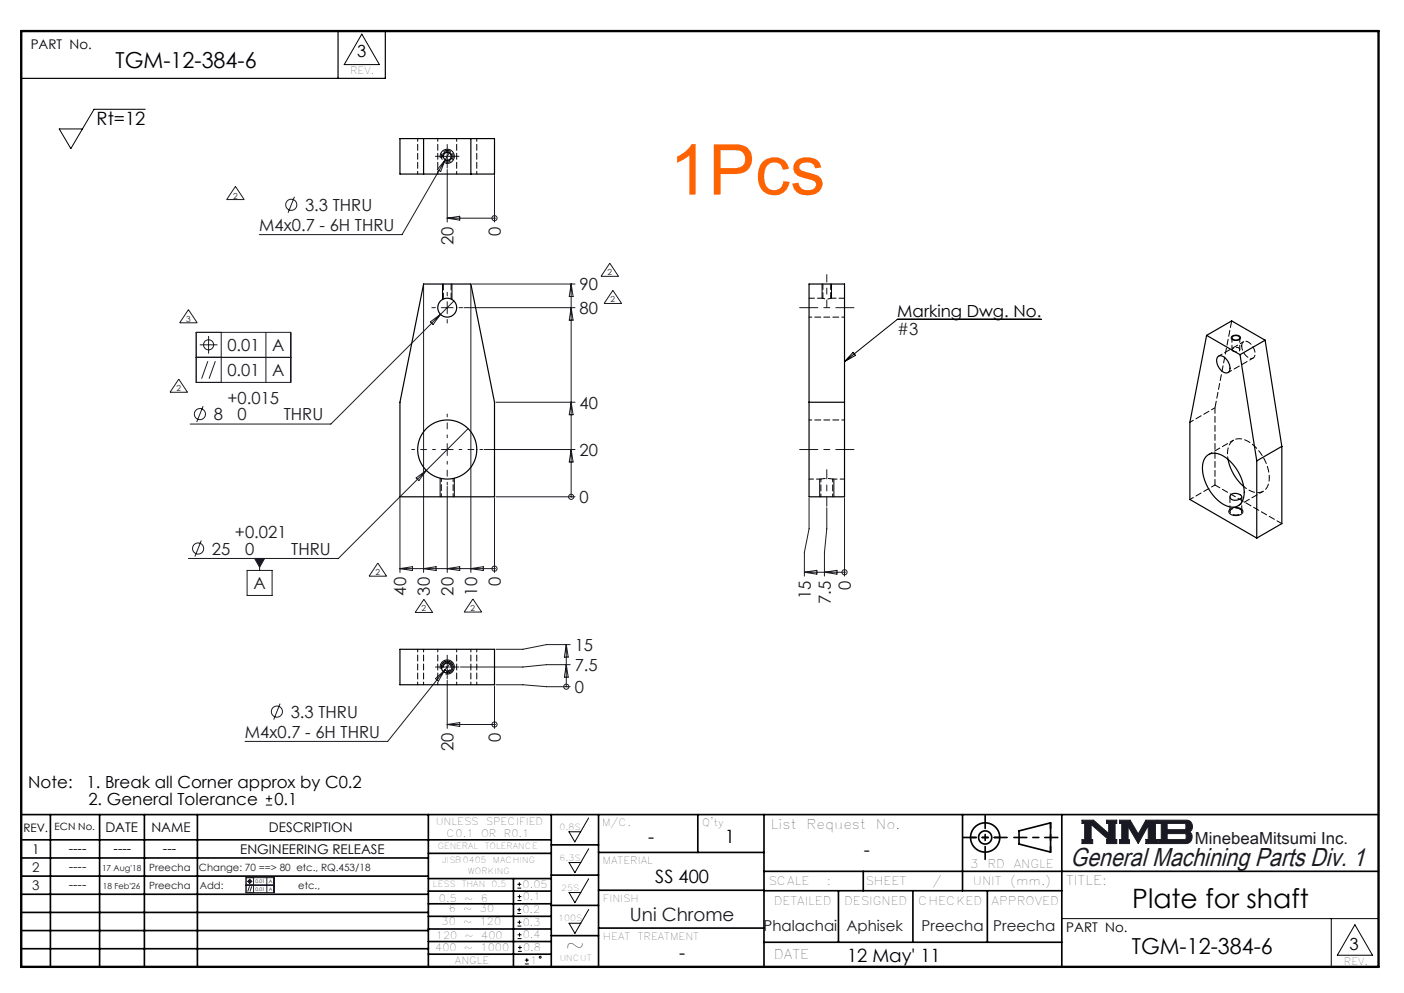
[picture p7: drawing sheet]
<svg xmlns="http://www.w3.org/2000/svg" width="297mm" height="210mm" viewBox="0 0 297 210" stroke-linecap="round" stroke-linejoin="round" font-family="sans-serif">
<g fill="none" stroke="#000" stroke-width=".35">
<path d="M4.5 172.3h287.1M4.5 177.6h112.1M10.7 172.3v32.2M21.1 172.3v32.2M30.5 172.3v32.2M41.8 172.3v32.2M90.6 172.3v32.2M116.6 172.3v32.2M116.6 178.7h10M126.6 172.3v32.2M147.6 172.3v8M161.6 172.3v32.2"/>
<path d="M203.6 172.3v16.1M215.6 175.7l6.6-1.7v6.2l-6.6-1.7zM224.6 172.3v32.2M4.5 185.3h86.1M4.5 181.4h86.1M4.5 189.1h86.1M4.5 193h86.1M4.5 196.8h86.1M90.6 199.1h26M90.6 193.8h26M90.6 188.5h26M90.6 191.1h26"/>
<path d="M90.6 180.5h26M90.6 185.8h26M90.6 196.5h26M108.6 185.8v18.5M116.6 185.1h10M116.6 191.5h10M116.6 197.9h10M126.6 196.3h35M126.6 188.3h35M126.6 180.3h35M161.6 184.3h130M161.6 199.3h63"/>
<path d="M161.6 188.4h63M177.4 188.4v10.9M182.6 184.3v4.1M193.1 188.4v10.9M208.9 188.4v10.9M4.5 200.6h86.1M90.6 201.8h26"/>
<circle cx="208.4" cy="177.1" r="3.1"/>
<circle cx="208.4" cy="177.1" r="1.39"/>
</g>
<path d="M228.9 173.5h2.4l3.2 2.8v-2.2h-.4v-.6h2.1v.6h-.3v3.5h.3v.8h-2.1v-.8h.4l-3.7-3.2v3.2h.3v.8h-2.2v-.8h.5v-3.5h-.5zM236.8 173.5h2.3l1.7 2.9 1.6-2.9h2.5v.6h-.5v3.5h.5v.8h-2.5v-.8h.5v-3l-2.1 3.8-2.2-3.6v2.8h.3v.8h-2.1v-.8h.5v-3.5h-.5zM245.1 173.5h5.9a1.34 1.34 0 0 1 1.2 1 1.34 1.34 0 0 1-.6 1.5 1.33 1.33 0 0 1 .5 1.4 1.33 1.33 0 0 1-1.2 1h-5.8v-.8h.6v-3.5h-.6zM246.9 174.1l3.7 .1 .3 .2v.8l-.3 .3h-3.7zM246.9 176.3h3.8l.2 .2v.8l-.3 .3h-3.7z" fill="none" stroke="#191924" stroke-width=".21"/>
<path d="M76.5 7.2l3.8 6.5h-7.5zM124.5 173l-2.9 5-1.2-2.1h2.4M124.5 179.5l-2.9 5.1-1.2-2.2h2.4M124.5 185.8l-2.9 5.1-1.2-2.1h2.4M124.5 192.3l-2.9 5.1-1.2-2.1h2.4M224.6 194.3h67M281.6 194.3v10.2M286.6 195.6l3.7 6.4h-7.4z" fill="none" stroke="#000" stroke-width=".21"/>
<path d="M4.5 6.6h287.1" fill="none" stroke="#000" stroke-width=".21" stroke-dasharray="6.3 1.3 1.3 1.3" stroke-dashoffset="1.9"/>
<path d="M71.5 6.6v10M81.5 6.6v10h-77" fill="none" stroke="#000" stroke-width=".25"/>
<path d="M205.3 177.1h6.2M222.2 174v6.2" fill="none" stroke="#000" stroke-width=".35" stroke-dasharray="15.2 1.3 1.3 1.3" stroke-dashoffset="14.1"/>
<path d="M203.8 177.1h9.2M208.4 172.5v9.2M214.5 177.1h9.3" fill="none" stroke="#000" stroke-width=".35" stroke-dasharray="15.2 1.3 1.3 1.3" stroke-dashoffset="12.5"/>
<path d="M4.5 6.6h287.1v197.9h-287.1z" fill="none" stroke="#000" stroke-width=".5"/>
<path d="M228.9 173.5v.6h.5v3.5h-.5v.8h2.2v-.8h-.3v-3.2l3.7 3.2h-.4v.8h2.1v-.8h-.3v-3.5h.3v-.6h-2.1v.6h.4v2.2l-3.2-2.8zM236.8 173.5v.6h.5v3.5h-.5v.8h2.1v-.8h-.3v-2.8l2.2 3.6 2.1-3.8v3h-.5v.8h2.5v-.8h-.5v-3.5h.5v-.6h-2.5l-1.6 2.9-1.7-2.9zM246.9 176.3h3.8l.2 .2v.8l-.3 .3h-3.7zM245.1 173.5v.6h.6v3.5h-.6v.8l6.3-.1 .5-.4 .3-.8-.1-.7-.5-.4a1.34 1.34 0 0 0 .6-1.5 1.34 1.34 0 0 0-1.2-1zM246.9 174.1l3.7 .1 .3 .2v.8l-.3 .3h-3.7z" fill-rule="evenodd" fill="#191924"/>
<g fill="none" stroke="#191924" stroke-width=".21">
<path d="M49.8 39.4l1.9 2.8h-3.7zM93.4 33.1h2.5M94.2 33.8l-9.2 15.8h-30.1M94.2 33.8l-1 2.5-.7-.4zM94.6 31.8v2.5M94.6 35.9v11.1M95 32.3l-.8 1.5M104.6 37.1v9.9M62.3 41.6l-1.4 3.4M94.6 46.1l2.7-.4v.9zM94.6 46.1h10M104.6 46.1h.1"/>
<path d="M129 55.7l1.8 2.7h-3.7zM39.9 65.5l1.8 2.8h-3.7zM41.5 70.3h20v10.6h-20zM42.3 72.9h3.7M44 76.4l-1.3 3.7M44.1 71.1v3.7M45.6 76.4l-1.4 3.7M46.8 70.3v10.6M56.3 70.3v10.6M61.5 75.6h-20M89.6 60.4v60.7M91 68.1l2.2-1.6-1.6 2.1z"/>
<path d="M93.4 65.1h2.5M94.6 63.8v2.5M96 63.7l-26 26h-29.8M98.2 65.1h23.4M99.6 60.4v60.7M99.9 60.1h21.7M120.8 60.1v45M120.8 65.1l.4 2.6h-.8zM120.8 60.1l.4 2.6h-.8zM129.6 61.4l1.9 2.8h-3.7zM37.8 80.2l1.9 2.8h-3.7zM43 85.9l-1.4 3.4"/>
<path d="M93.4 95.1h2.5M94.6 93.8v2.5M99 90.6l-27.4 27.5h-31.7M102.4 95.1h19.2M104.9 85.1h16.7M120.8 95.1l.4 2.6h-.8zM120.8 85.1l.4 2.6h-.8zM42.6 114.3l-1.4 3.4M53.9 118.1h2.1l-1.1 1.9zM54.9 118.1v2.5M79.9 119.1l1.9 2.8h-3.7zM84.6 105.4v15.7"/>
<path d="M88 101.1l2.2-1.6-1.6 2.1zM94.6 102.9v18.2M104.6 105.4v15.7M104.9 105.1h16.7M120.8 105.1h.1M171.1 105.4v6.4l-.9 5v5M174.9 107.4v4.4l-.5 5v5M178.6 105.4v16.4M52.3 120.6h5.3v5.3h-5.3zM84.6 120.3h20M84.6 120.3l2.7-.5v.9zM89.6 120.3l2.7-.5v.9z"/>
<path d="M89.7 126.8l1.8 2.7h-3.7zM94.6 139.8v2.5M94.6 120.3l2.7-.5v.9zM99.6 120.3l2.7-.5v.9zM100 126.7l1.9 2.7h-3.7zM104.6 120.3h.1M119.8 136.3v8.9M119.8 136.3l.4 2.7h-.8zM120.6 136.3h-5l-5 1h-5.7M170.2 121h8.4M170.2 121l2.6-.4v.8zM174.4 121l2.6-.4v.8z"/>
<path d="M178.6 121h.1M59.2 148.8l-1.3 3.4M92.1 143.5l2-1.8-1.3 2.3zM93.4 141.1h2.5M94.1 141.7l-12.1 15.1h-30.2M94.6 143.9v10.1M94.6 153.2l2.7-.4v.8zM94.6 153.2h10M95.1 140.4l-1 1.3M104.6 153.2h.1M104.6 145.1v8.9M104.9 144.8h5.7l5 .4h5"/>
<path d="M119.8 140.6l.4 2.6h-.8zM119.8 145.2h.1M120.6 140.6h-5l-5 .5h-13.2M52.1 185.6h5.9v3.2h-5.9zM52.1 187.2h5.9M52.3 186.4h1.1M52.8 187.4l-.4 1.1M52.8 185.8v1.2M53.3 187.4l-.4 1.1M53.6 185.6v3.2M56.4 185.6v3.2"/>
<circle cx="61.6" cy="43.3" r="1.18"/>
<circle cx="104.6" cy="46.1" r=".54"/>
<circle cx="44.1" cy="72.9" r="1.07"/>
<circle cx="42.3" cy="87.6" r="1.18"/>
<circle cx="41.9" cy="116" r="1.18"/>
<circle cx="120.8" cy="105.1" r=".54"/>
<circle cx="104.6" cy="120.3" r=".54"/>
<circle cx="178.6" cy="121" r=".54"/>
<circle cx="58.6" cy="150.5" r="1.18"/>
<circle cx="104.6" cy="153.2" r=".54"/>
<circle cx="119.8" cy="145.2" r=".54"/>
<circle cx="52.8" cy="186.4" r=".32"/>
</g>
<g fill="none" stroke="#000" stroke-width=".21">
<path d="M30.7 23.1h-10.8l-4.9 8.3-2.5-4.1h4.9M93.2 33.4a1.5 1.5 0 0 1 1.3-1.8 1.5 1.5 0 0 1 1.6 1.6 1.5 1.5 0 0 1-1.9 1.3M93.6 33.3a1 1 0 0 1 .9-1.2 1 1 0 0 1 1.1 1 1 1 0 0 1-1.3 .9M93.6 60.1v3.2M95.6 60.1v3.2M173.9 60.1v3M175.9 60.1v3M180.5 74.5l.5 .6-2.4 1.4zM220.3 67.5h-30.5l-11.2 9M260.6 71.2a1.2 1.2 0 0 1 1.8 .3 1.15 1.15 0 0 1-2-.1zM93.1 101.1v4M96.1 101.1v4"/>
<path d="M173.4 101.3v3.8M176.4 101.3v3.8M260.1 107.8a1.91 1.91 0 0 1 2.8 .3 1.58 1.58 0 0 1-2.3 .8l-.5-.4a.55 .55 0 0 1 0-.7zM93.2 141.5a1.5 1.5 0 0 1 1.3-1.9 1.5 1.5 0 0 1 1.6 1.6 1.5 1.5 0 0 1-1.9 1.3M93.6 141.3a1 1 0 0 1 .9-1.2 1 1 0 0 1 1.1 1 1 1 0 0 1-1.3 .9M56.2 170.3h1.4M56.2 168.9h1.4M56.9 168.2v1.4M109.4 193.2h.8M109.4 192.4h.8M109.5 187.8h.8M109.5 187h.8"/>
<path d="M109.5 195.9h.8M109.5 195h.8M109.5 190.4h.8M109.5 189.6h.8M109.5 198.5h.8M109.5 197.7h.8M109.8 192v.8M109.9 186.6v.8M109.9 194.6v.8M109.9 189.2v.8M109.9 197.3v.8M110 200v.8"/>
<path d="M109.6 201.2h.8M109.6 200.4h.8M111 203.9h.9M111 203h.9M111.4 202.6v.9"/>
<circle cx="114.3" cy="202.4" r=".2"/>
</g>
<path d="M169.1 65.1h11.5M180.6 95.1h-11.5" fill="none" stroke="#191924" stroke-width=".21" stroke-dasharray="15.2 1.3 1.3 1.3" stroke-dashoffset="11.4"/>
<path d="M174.9 99.3v7.8" fill="none" stroke="#191924" stroke-width=".21" stroke-dasharray="15.2 1.3 1.3 1.3" stroke-dashoffset="13.3"/>
<path d="M174.9 65.1v-7" fill="none" stroke="#191924" stroke-width=".21" stroke-dasharray="15.2 1.3 1.3 1.3" stroke-dashoffset="13.6"/>
<path d="M93.4 33.1h-1.3M94.6 31.8v-1.2M94.6 34.3v1.3M95.9 33.1h1.2M92.1 65.1h-.7M94.6 62.6v-.8M94.6 67.6v.7M97.1 65.1h.8M94.6 139.8v-1.2M93.4 141.1h-1.3M94.6 142.3v1.3M95.9 141.1h1.2" fill="none" stroke="#191924" stroke-width=".21" stroke-dasharray="15.2 1.3 1.3 1.3"/>
<path d="M92.1 95.1h-5M94.6 92.6v-5M94.6 97.6v5M97.1 95.1h5" fill="none" stroke="#191924" stroke-width=".21" stroke-dasharray="15.2 1.3 1.3 1.3" stroke-dashoffset="14.6"/>
<path d="M53.9 118.1h2.1l-1.1 1.9z" fill="#191924"/>
<g fill="none" stroke="#000" stroke-width=".25">
<path d="M84.6 29.3h20v7.5h-20zM89.6 29.3v7.5M99.6 29.3v7.5M89.6 60.1h10l5 25v20h-20v-20zM171.1 60.1h7.5v45h-7.5zM255.2 70.9l-3.5 18.4v16.3l14.2 8.2M255.2 70.9l7.1 4.1M255.2 70.9l5.3-3 7.1 4M257.7 75.4a1.48 1.48 0 0 1 1.9 .9 1.73 1.73 0 0 1 0 2.5 2.56 2.56 0 0 1-2.2-3zM260.7 71.2a.9 .9 0 0 1 1.5 .4 .98 .98 0 0 1-1.6-.2zM262.3 75l3.6 22.5M267.6 71.9l-5.3 3.1"/>
<path d="M267.6 71.9l3.6 22.5M171.1 85.1h7.5M255.2 96.5a3 3 0 0 1 4 .2 9.2 9.2 0 0 1 3.8 8.8 2.49 2.49 0 0 1-3.8 1.4 9.2 9.2 0 0 1-4.7-9.1zM259.8 97.2a10.3 10.3 0 0 0 3.3 5.7M265.9 97.5v16.3M271.2 94.4l-5.3 3.1M271.2 94.4v16.3l-5.3 3.1M260.4 104.6a1.62 1.62 0 0 1 2.3 .5 1.49 1.49 0 0 1-2.5 0zM84.6 137.3h20v7.5h-20z"/>
<circle cx="94.6" cy="33.1" r=".82"/>
<circle cx="94.6" cy="65.1" r="2"/>
<circle cx="94.6" cy="95.1" r="6.2"/>
<circle cx="94.6" cy="141.1" r="1.25"/>
</g>
<path d="M93.4 101.2v3.9M95.9 105.1v-3.9" fill="none" stroke="#000" stroke-width=".21" stroke-dasharray="1.3 .6" stroke-dashoffset=".6"/>
<path d="M93.8 60.1v3.1M95.4 63.2v-3.1M260.2 105.1v3.1M262.7 108.2v-3.1M94.6 140.2a.83 .83 0 0 1 .7 1.3 .83 .83 0 0 1-1.4 0 .83 .83 0 0 1 .7-1.3" fill="none" stroke="#000" stroke-width=".21" stroke-dasharray="1.3 .6"/>
<path d="M260.6 71.4v2.6M262.3 74v-2.6M171.1 101.3h2.6M176.1 101.3l-1.1-.1-1.3 .1M176.1 101.3h2.5M262.3 107.7a.63 .63 0 0 1 .3 .8 .63 .63 0 0 1-.7 .4h-.2a1.07 1.07 0 0 1-1.5-.9 1.62 1.62 0 0 1 2.1-.3" fill="none" stroke="#000" stroke-width=".21" stroke-dasharray="1.3 .6" stroke-dashoffset=".3"/>
<path d="M174.1 63.1a1.99 1.99 0 0 0 1.6 0" fill="none" stroke="#000" stroke-width=".21" stroke-dasharray="1.3 .6" stroke-dashoffset=".8"/>
<g fill="none" stroke="#000" stroke-width=".21" stroke-dasharray="1.3 .6" stroke-dashoffset=".7">
<path d="M88.4 29.3v7.5M92.6 29.3v7.5M96.6 36.8v-7.5M100.9 36.8v-7.5M171.1 67.1h7.5M178.6 88.8h-7.5M173.6 101.3v3.8M176.1 105.1v-3.8M268.5 101a9.2 9.2 0 0 0-5.6-8.1 2.54 2.54 0 0 0-3.2 2.8l.1 1.5M88.4 137.3v7.5M89.6 137.3v7.5M92.6 137.3v7.5"/>
<path d="M99.6 137.3v7.5M96.6 144.8v-7.5M100.9 144.8v-7.5"/>
</g>
<path d="M174.1 63.1h-3M174.1 60.1v3M175.7 63.1v-3M178.6 63.1h-2.9M257 86.2v16.4M257 102.6l14.2 8.1" fill="none" stroke="#000" stroke-width=".21" stroke-dasharray="1.3 .6" stroke-dashoffset=".1"/>
<path d="M94.6 31.8a1.25 1.25 0 0 1 1.1 1.8 1.25 1.25 0 0 1-2.1 .3 1.25 1.25 0 0 1 .7-2.1h.3M260.8 74.2l.5 .2a.56 .56 0 0 0 .9-.3 .56 .56 0 0 0-.8-.6l-.8 .4 .2 .3M263.1 102.9a3.5 3.5 0 0 0 4.5 .7 3.3 3.3 0 0 0 .9-2.6" fill="none" stroke="#000" stroke-width=".21" stroke-dasharray="1.3 .6" stroke-dashoffset=".5"/>
<path d="M259.8 78.8l5.3-3.1M262.7 73.2a.95 .95 0 0 1 .6-1 .95 .95 0 0 1 1.2 .4l.3 .4a2.02 2.02 0 0 1 .3 2.7 2.09 2.09 0 0 1-2.3-1.8l-.1-.7M263.1 72.3l-5.3 3M251.7 89.3l5.3-3.1M261 93.1l-5.3 3M251.7 105.6l5.3-3M261.9 107l5.3-3.1" fill="none" stroke="#000" stroke-width=".21" stroke-dasharray="1.3 .6" stroke-dashoffset=".4"/>
<path d="M260.5 67.9l-3.5 18.3" fill="none" stroke="#000" stroke-width=".21" stroke-dasharray="1.3 .6" stroke-dashoffset="-.1"/>
<text font-size="14.8" fill="#ff6200" x="141.6" y="41.1">1Pcs</text>
<text font-size="5.6" x="239.5" y="192">Plate for shaft</text>
<text font-size="5.5" fill="#191924" x="226.5" y="183.2">General Machining Parts Div. 1</text>
<text font-size="4.9" x="119.6" y="201.6">~</text>
<g font-size="4.7">
<text x="24.5" y="14.4">TGM-12-384-6</text>
<text x="239.4" y="201.7">TGM-12-384-6</text>
</g>
<g font-size="3.9">
<text x="20.4" y="26.4">Rt=12</text>
<text x="137.1" y="178.4">-</text>
<text x="153.3" y="178.4">1</text>
<text x="182.7" y="181.1">-</text>
<text x="138.6" y="186.6">SS 400</text>
<text x="143.7" y="202.9">-</text>
<text x="179.2" y="203.5">12 May' 11</text>
</g>
<text font-size="3.9" fill="#191924" x="133.2" y="194.9">Uni Chrome</text>
<g font-size="3.5">
<text x="75.6" y="12.1">3</text>
<text x="189.8" y="67">Marking Dwg. No.</text>
<text x="6" y="166.7">Note:</text>
<text x="18.3" y="166.7">1. Break all Corner approx by C0.2</text>
<text x="18.7" y="170.2">2. General Tolerance</text>
<text x="58.1" y="170.2">0.1</text>
<text x="285.5" y="200.9">3</text>
</g>
<g font-size="3.5" fill="#191924">
<text x="64.5" y="44.6">3.3 THRU</text>
<text x="54.9" y="48.9">M4x0.7 - 6H THRU</text>
<text x="95.9" y="51.8" transform="rotate(-90 95.9 51.8)">20</text>
<text x="105.9" y="49.9" transform="rotate(-90 105.9 49.9)">0</text>
<text x="122.6" y="61.4">90</text>
<text x="122.6" y="66.4">80</text>
<text x="189.8" y="70.8">#3</text>
<text x="48.1" y="74.3">0.01</text>
<text x="57.6" y="74.3">A</text>
<text x="48.1" y="79.6">0.01</text>
<text x="57.6" y="79.6">A</text>
<text x="45.2" y="88.9">8</text>
<text x="48.1" y="85.4">+0.015</text>
<text x="50.3" y="88.9">0</text>
<text x="60" y="88.9">THRU</text>
<text x="122.6" y="86.4">40</text>
<text x="122.6" y="96.4">20</text>
<text x="122.6" y="106.4">0</text>
<text x="49.7" y="113.8">+0.021</text>
<text x="44.8" y="117.3">25</text>
<text x="51.8" y="117.3">0</text>
<text x="61.6" y="117.3">THRU</text>
<text x="53.6" y="124.6">A</text>
<text x="85.9" y="125.9" transform="rotate(-90 85.9 125.9)">40</text>
<text x="90.9" y="125.9" transform="rotate(-90 90.9 125.9)">30</text>
<text x="95.9" y="125.9" transform="rotate(-90 95.9 125.9)">20</text>
<text x="100.9" y="125.9" transform="rotate(-90 100.9 125.9)">10</text>
<text x="105.9" y="124" transform="rotate(-90 105.9 124)">0</text>
<text x="180" y="124.8" transform="rotate(-90 180 124.8)">0</text>
<text x="171.5" y="126.7" transform="rotate(-90 171.5 126.7)">15</text>
<text x="175.7" y="127.7" transform="rotate(-90 175.7 127.7)">7.5</text>
<text x="121.6" y="137.7">15</text>
<text x="121.6" y="141.9">7.5</text>
<text x="121.6" y="146.6">0</text>
<text x="61.5" y="151.8">3.3 THRU</text>
<text x="51.8" y="156">M4x0.7 - 6H THRU</text>
<text x="95.9" y="158.9" transform="rotate(-90 95.9 158.9)">20</text>
<text x="105.9" y="157" transform="rotate(-90 105.9 157)">0</text>
<text x="252.8" y="178.5">MinebeaMitsumi Inc.</text>
</g>
<g font-size="3.2" fill="#191924">
<text x="161.5" y="196.9">Phalachai</text>
<text x="179.1" y="196.9">Aphisek</text>
<text x="195" y="196.9">Preecha</text>
<text x="210.1" y="196.9">Preecha</text>
</g>
<g font-size="2.8">
<text x="6.5" y="10.4">PART No.</text>
<text x="22.3" y="175.9">DATE</text>
<text x="32" y="175.9">NAME</text>
<text x="56.9" y="175.9">DESCRIPTION</text>
<text x="163.1" y="175.3">List</text>
<text x="170.6" y="175.3">Request</text>
<text x="185.3" y="175.3">No.</text>
<text x="6.8" y="180.6">1</text>
<text x="14.5" y="180.3">----</text>
<text x="24" y="180.3">----</text>
<text x="34.5" y="180.3">---</text>
<text x="50.8" y="180.7">ENGINEERING RELEASE</text>
<text x="225.5" y="187.2">TITLE:</text>
<text x="225.6" y="197.2">PART No.</text>
<text x="163.7" y="202.9">DATE</text>
</g>
<g font-size="2.8" fill="#191924">
<text x="6.8" y="184.4">2</text>
<text x="14.5" y="184.1">----</text>
<text x="6.8" y="188.3">3</text>
<text x="14.5" y="188">----</text>
</g>
<g font-size="2.5">
<text x="4.9" y="175.9">REV.</text>
<text x="205.2" y="183.5">3</text>
<text x="208.9" y="183.5">RD</text>
<text x="214.4" y="183.5">ANGLE</text>
<text x="162.5" y="187.2">SCALE</text>
<text x="163.7" y="191.4">DETAILED</text>
<text x="174.9" y="187.2">:</text>
<text x="178.6" y="191.4">DESIGNED</text>
<text x="183.1" y="187.2">SHEET</text>
<text x="194.2" y="191.4">CHECKED</text>
<text x="197.2" y="187.2">/</text>
<text x="205.8" y="187.2">UNIT</text>
<text x="209.8" y="191.4">APPROVED</text>
<text x="213.7" y="187.2">(mm.)</text>
</g>
<g font-size="2.1">
<text x="74.1" y="15.7">REV.</text>
<text x="11.6" y="175.6">ECN No.</text>
<text x="92.2" y="174.4">UNLESS</text>
<text x="94.5" y="177">C0.1</text>
<text x="101.8" y="177">OR</text>
<text x="102.8" y="174.4">SPECIFIED</text>
<text x="106.6" y="177">R0.1</text>
<text x="127.3" y="174.6">M/C.</text>
<text x="148.6" y="174.7">Q'ty</text>
<text x="127.5" y="182.7">MATERIAL</text>
<text x="92.8" y="190.7">0.5</text>
<text x="98.2" y="190.7">~</text>
<text x="101.7" y="190.7">6</text>
<text x="110.6" y="187.7">0.05</text>
<text x="110.6" y="190.4">0.1</text>
<text x="127.6" y="190.8">FINISH</text>
<text x="93.4" y="195.6">30</text>
<text x="94.9" y="193">6</text>
<text x="98" y="195.6">~</text>
<text x="98" y="193">~</text>
<text x="101.5" y="195.6">120</text>
<text x="101.5" y="193">30</text>
<text x="110.5" y="193.1">0.2</text>
<text x="110.6" y="195.8">0.3</text>
<text x="92.1" y="201">400</text>
<text x="92.2" y="198.5">120</text>
<text x="96.2" y="203.8">ANGLE</text>
<text x="98.2" y="201">~</text>
<text x="98.3" y="198.5">~</text>
<text x="101.7" y="201">1000</text>
<text x="101.8" y="198.5">400</text>
<text x="110.6" y="198.4">0.4</text>
<text x="110.7" y="201.1">0.8</text>
<text x="112.1" y="203.8">1</text>
<text x="127.6" y="198.9">HEAT</text>
<text x="134.9" y="198.9">TREATMENT</text>
<text x="284.3" y="204">REV.</text>
</g>
<g font-size="2.1" fill="#191924">
<text x="31.6" y="184.1">Preecha</text>
<text x="42.1" y="184.2">Change: 70 ==&gt; 80 etc., RQ.453/18</text>
<text x="31.6" y="188">Preecha</text>
<text x="42.2" y="188">Add:</text>
<text x="63.1" y="188">etc.,</text>
</g>
<g font-size="1.8" fill="#191924">
<text x="49.3" y="42">2</text>
<text x="128.5" y="58.2">2</text>
<text x="129.2" y="64">2</text>
<text x="39.4" y="68.1">3</text>
<text x="37.3" y="82.7">2</text>
<text x="79.4" y="121.6">2</text>
<text x="89.2" y="129.3">2</text>
<text x="99.6" y="129.2">2</text>
<text x="21.6" y="184.1">17 Aug'18</text>
<text x="21.8" y="188">18 Feb'26</text>
</g>
<g font-size="1.8">
<text x="92.6" y="179.6">GENERAL</text>
<text x="102.5" y="179.6">TOLERANCE</text>
<text x="118.4" y="175.5">0.8S</text>
<text x="93.5" y="182.6">JISB0405</text>
<text x="99" y="184.9">WORKING</text>
<text x="104.3" y="182.6">MACHING</text>
<text x="118.4" y="182">6.3S</text>
<text x="91.6" y="187.6">LESS</text>
<text x="97.7" y="187.6">THAN</text>
<text x="104" y="187.6">0.5</text>
<text x="118.7" y="188.3">25S</text>
<text x="118.1" y="194.8">100S</text>
<text x="118.4" y="203.3">UNCUT</text>
</g>
<g font-size="1.1" fill="#191924">
<text x="54" y="186.8">0.01</text>
<text x="54" y="188.4">0.01</text>
<text x="56.8" y="186.8">A</text>
<text x="56.8" y="188.4">A</text>
</g>
</svg>
